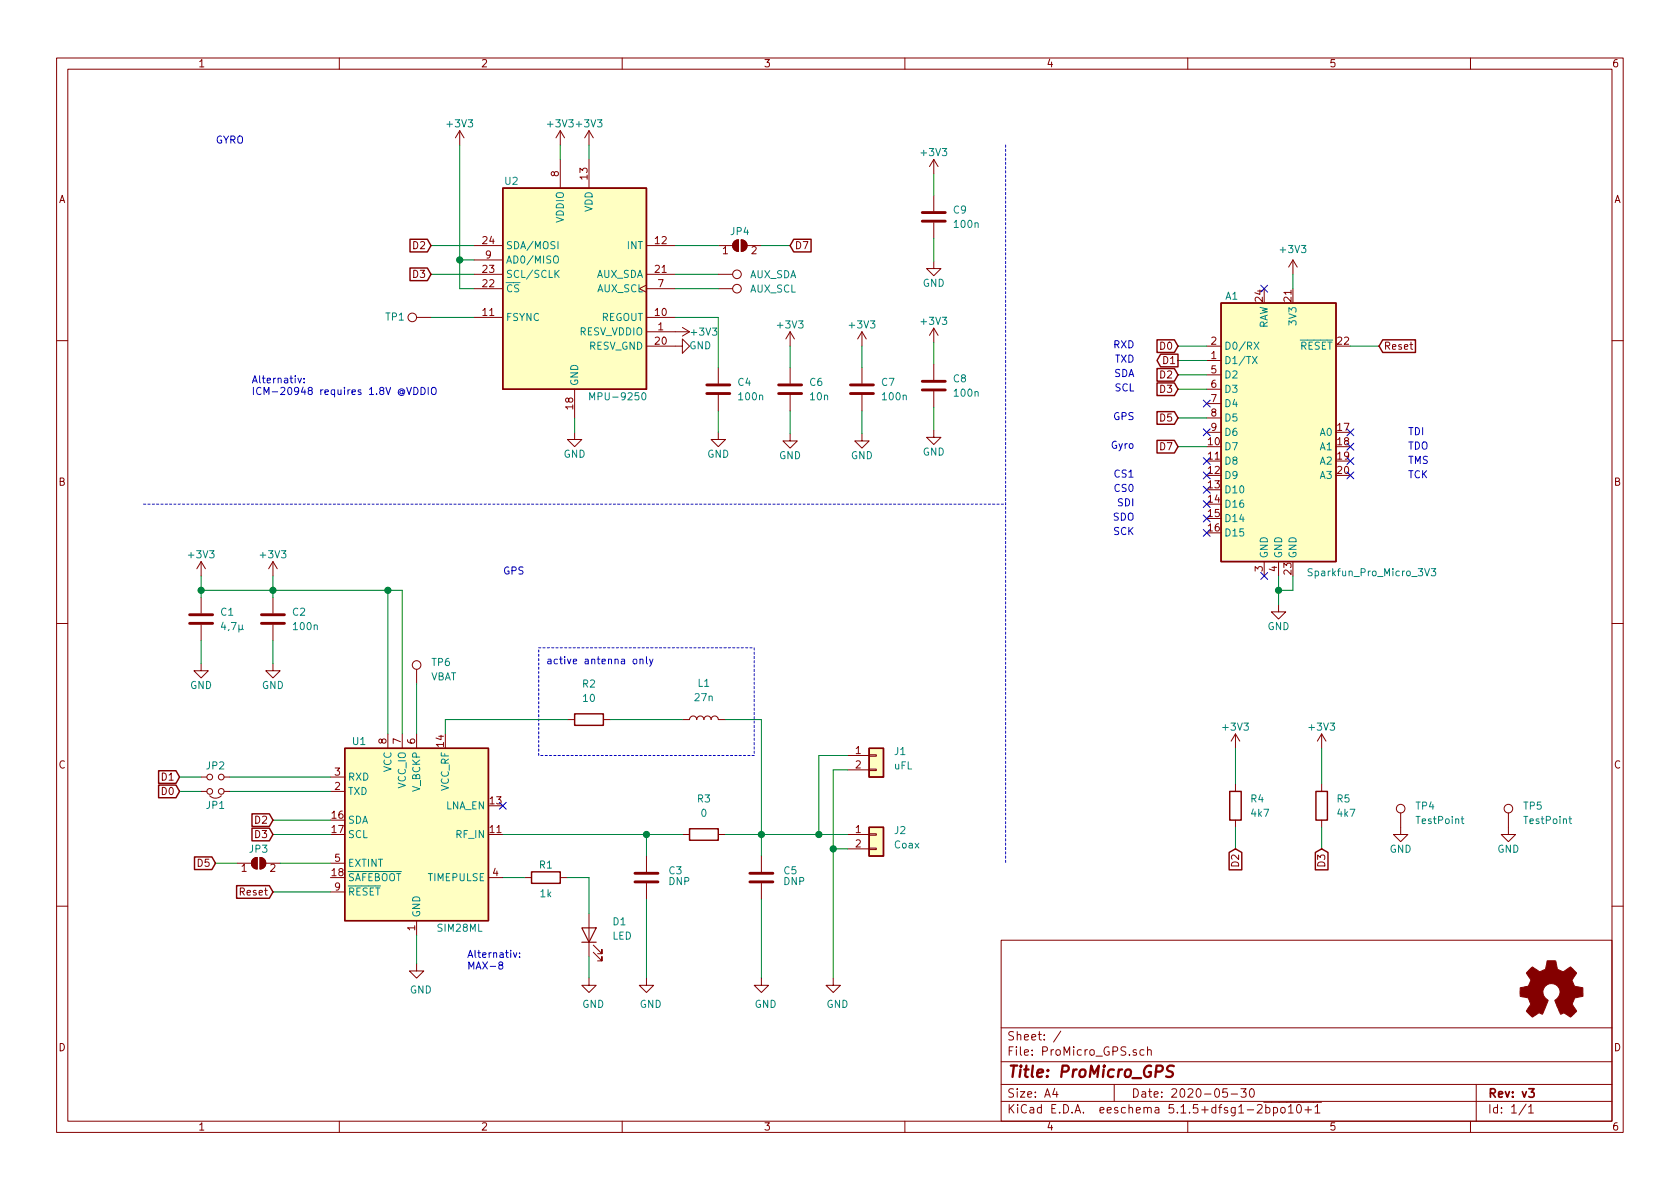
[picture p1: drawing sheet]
<svg xmlns="http://www.w3.org/2000/svg" width="297mm" height="210mm" viewBox="0 0 297 210" stroke-linecap="round" stroke-linejoin="round" font-family="sans-serif">
<g fill="none" stroke="#840000" stroke-width=".18">
<path d="M10 10.3h277v189.9h-277zM12 12.2h273v186.1h-273zM60 10.3v1.9M110 10.3v1.9M160 10.3v1.9M210 10.3v1.9M260 10.3v1.9M81.3 23.1l-.8 1.3M81.3 23.1v2.5M81.3 23.1l.7 1.3M99.1 23.1l-.8 1.3M99.1 23.1v2.5"/>
<path d="M99.1 28.2v5.1M99.1 23.1l.7 1.3M104.1 23.1l-.7 1.3M104.1 23.1v2.5M104.1 28.2v5.1M104.1 23.1l.8 1.3M165.1 28.2v2.5M165.1 34.5v2.8M165.1 39.4v2.8M165.1 28.2l-.8 1.3M165.1 28.2l.8 1.3M73.7 56.1h2.5"/>
<path d="M83.8 56.1h5.1M83.8 48.5h5.1M83.8 51h5.1M83.8 43.4h5.1M83.8 46h5.1M114.3 50.4l-1.3 .6 1.3 .7M114.3 56.1h5.1M114.3 48.5h5.1M114.3 51h5.1M114.3 58.7h7.6M114.3 43.4h5.1M120.6 57.9l1.3 .8"/>
<path d="M121.9 58.7l-1.3 .7M127 48.5h2.5M127 51h2.5M127 43.4h2.5M129.8 42.8l.4-.3 .4-.1v2a1.03 1.03 0 0 1-1-.5 1.03 1.03 0 0 1 .2-1.1zM131.1 42.4a1.02 1.02 0 0 1 1 1 1.02 1.02 0 0 1-1 1zM132.1 43.4h2.5M139.7 58.7l-.8 1.2M139.7 58.7v2.5M139.7 58.7l.8 1.2M152.4 58.7l-.8 1.2M152.4 58.7v2.5"/>
<path d="M152.4 58.7l.8 1.2M165.1 46.2v1.3h1.3l-1.3 1.3-1.3-1.3h1.3M165.1 58v2.6M165.1 58l-.8 1.3M165.1 58l.8 1.3M228.6 46l-.8 1.2M228.6 46v2.5M228.6 46l.8 1.2M10 60.2h2M101.6 76.4v1.3h1.3l-1.3 1.3-1.3-1.3h1.3M101.6 68.8v5.1M114.3 61.2h6.3v-1.3l1.3 1.3-1.3 1.3v-1.3"/>
<path d="M127 76.4v1.3h1.3l-1.3 1.3-1.3-1.3h1.3M127 65v2.8M127 69.8v2.8M139.7 76.7v1.3h1.3l-1.3 1.2-1.3-1.2h1.3M139.7 65v2.8M139.7 69.8v2.8M152.4 76.7v1.3h1.3l-1.3 1.2-1.3-1.2h1.3M152.4 65v2.8M152.4 69.8v2.8M165.1 76.1v1.2h1.3l-1.3 1.3-1.3-1.3h1.3M165.1 64.4v2.8M165.1 69.2v2.8"/>
<path d="M213.4 63.7h2.5M213.4 61.2h2.5M213.4 66.3h2.5M213.4 68.8h2.5M213.4 71.4h2.5M213.4 73.9h2.5M213.4 76.4h2.5M285 60.2h2M35.6 99.3l-.8 1.3M35.6 99.3v2.5M35.6 99.3l.7 1.3M48.3 99.3l-.8 1.3"/>
<path d="M48.3 99.3v2.5M48.3 99.3l.7 1.3M223.5 99.3v2.5M226.1 99.3v2.5M10 110.3h2M35.6 117.3v1.3h1.2l-1.2 1.3-1.3-1.3h1.3M35.6 105.7v2.8M35.6 110.5v2.8M48.3 117.3v1.3h1.2l-1.2 1.3-1.3-1.3h1.3M48.3 105.7v2.8M48.3 110.5v2.8M73.7 118.4v2.5"/>
<path d="M226.1 106.9v1.3h1.2l-1.2 1.3-1.3-1.3h1.3M285 110.3h2M35.6 139.9h1M35.6 137.4h1M39.6 139.9h1M39.6 137.4h1M58.4 139.9h2.6M58.4 137.4h2.6M68.6 129.8v2.5M71.1 129.8v2.5M73.7 129.8v2.5M100.3 127.2h1.3"/>
<path d="M106.7 127.2h1.2M120.6 127.2h1.3a.63 .63 0 0 1 .7-.6 .63 .63 0 0 1 .6 .6 .63 .63 0 0 1 .6-.6 .63 .63 0 0 1 .7 .6 .63 .63 0 0 1 .6-.6 .63 .63 0 0 1 .6 .6 .63 .63 0 0 1 .7-.6 .63 .63 0 0 1 .6 .6h1.3M149.9 133.6h3.8M149.9 136.1h3.8M153.7 136h1.2v.3h-1.2zM153.7 133.5h1.2v.2h-1.2zM218.4 129.8l-.7 1.3M218.4 129.8v2.5M218.4 138.7v1.2M218.4 129.8l.8 1.3M233.7 129.8v2.5M233.7 138.7v1.2"/>
<path d="M233.7 129.8l-.8 1.3M233.7 129.8l.7 1.3M37.1 140.7a1.41 1.41 0 0 0 2 0M41.9 152.6h2.5M44.7 152l.4-.3 .4-.1v2.1a1.03 1.03 0 0 1-1-.6 1.03 1.03 0 0 1 .2-1.1zM46 151.6a1.02 1.02 0 0 1 1 1 1.02 1.02 0 0 1-1 1.1zM47 152.6h2.5M58.4 152.6h2.6M58.4 157.7h2.6M86.4 155.2h2.5M92.7 155.2h1.3M99.1 155.2h1.2"/>
<path d="M114.3 151.4v2.8M114.3 156.2v2.8M120.6 147.6h1.3M127 147.6h1.3M134.6 151.4v2.8M134.6 156.2v2.8M149.9 147.6h3.8M149.9 150.1h3.8M153.7 150h1.2v.2h-1.2zM153.7 147.4h1.2v.3h-1.2zM218.4 145v1.3M233.7 145v1.3"/>
<path d="M247.6 143.8v3.8h1.3l-1.3 1.2-1.2-1.2h1.2M266.7 143.8v3.8h1.3l-1.3 1.2-1.3-1.2h1.3M10 160.2h2M73.7 170.4v1.3h1.2l-1.2 1.3-1.3-1.3h1.3M73.7 162.8v2.5M104.1 173v1.2h1.3l-1.3 1.3-1.2-1.3h1.2M104.1 161.5v7.7M104.9 168.4l1.5 1.5v-.7v.7h-.7M104.9 167.1l1.5 1.6v-.8v.8h-.7M114.3 173v1.2h1.3l-1.3 1.3-1.3-1.3h1.3M134.6 173v1.2h1.3l-1.3 1.3-1.3-1.3h1.3M147.3 173v1.2h1.3l-1.3 1.3-1.3-1.3h1.3"/>
<path d="M177 166.3h108v32h-108zM285 160.2h2M60 198.3v1.9M110 198.3v1.9M160 198.3v1.9M177 194.8h108M177 191.8h108M177 187.8h108M177 181.8h108M186.5 192.5l-.4 1h1M186.8 193v1M187.6 182.3l-1.3 2"/>
<path d="M197 191.8v3M200.9 185.7a.37 .37 0 0 0-.6 .1l.1 .2 .5 .2 .1 .1-.2 .3-.5-.1M202.3 185.7l-.5-.1-.3 .3 .2 .6h.6M202.9 185.7h.1a.37 .37 0 0 1 .6 .1v.8M202.9 185.1v1.5M210 198.3v1.9M217 192.5h-.7l-.1 .7 .2-.1 .5 .1 .1 .2v.5l-.2 .1-.6-.1M217.7 193.5h1.1M219.4 192.5h.9l-.5 .6 .5 .1v.7l-.3 .1-.6-.1M221.1 192.6l.2-.1a.8 .8 0 0 1 .5 .8 .8 .8 0 0 1-.5 .7 1 1 0 0 1-.2-1.4zM222.3 195.5l.2-.2h.4l.3 .5-1 1h1M223.4 194.9h10.3"/>
<path d="M223.8 195.9l.4-.1 .3 .3v.6l-.3 .1-.4-.1M223.8 195.3v1.5M225.2 195.9l.4-.1 .3 .3-.1 .6-.2 .1-.4-.1M225.2 195.8v1.5M226.5 196l.2-.2 .5 .2v.5l-.1 .2-.4 .1-.2-.1zM227.8 195.8l.4-.5v1.5M227.8 196.8h.9M229.4 195.4l.2-.1a.8 .8 0 0 1 .5 .8 .8 .8 0 0 1-.5 .7 1 1 0 0 1-.2-1.4zM230.7 196.3h1.2M231.3 195.7v1.1M232.5 195.8l.4-.5v1.5M232.5 196.8h.9"/>
<path d="M260 198.3v1.9M261 191.8v6.5M269.8 195.2l-1.2 2M270.3 195.8l.4-.5v1.5M270.3 196.8h.8"/>
<circle cx="72.9" cy="56.1" r=".76"/>
<circle cx="130.3" cy="51" r=".76"/>
<circle cx="130.3" cy="48.5" r=".76"/>
<circle cx="73.7" cy="117.6" r=".76"/>
<circle cx="37.1" cy="137.4" r=".51"/>
<circle cx="37.1" cy="139.9" r=".51"/>
<circle cx="39.1" cy="139.9" r=".51"/>
<circle cx="39.1" cy="137.4" r=".51"/>
<circle cx="247.6" cy="143" r=".76"/>
<circle cx="266.7" cy="143" r=".76"/>
</g>
<path d="M270.3 192.5h.9l-.5 .6 .5 .1v.7l-.2 .1-.7-.1" fill="none" stroke="#840000" stroke-width=".3"/>
<path d="M207.5 188.5l-.2-.1-.7 .1a.47 .47 0 0 0-.3 .5 .47 .47 0 0 0 .4 .4l.4 .1a.48 .48 0 0 1 .3 .5 .48 .48 0 0 1-.5 .4l-.7-.1" fill="none" stroke="#840000" stroke-width=".41"/>
<g fill="none" stroke="#840000" stroke-width=".25">
<path d="M88.9 33.3h25.4v35.5h-25.4zM72.5 42.3h3.1l.6 1.1-.6 1.1h-3.1zM72.5 47.4h3.1l.6 1.1-.6 1.1h-3.1zM140.3 42.3h3.1v2.2h-3.1l-.6-1.1zM215.9 53.6h20.3v45.7h-20.3zM204.6 67.7h3l.7 1.1-.7 1.1h-3zM204.6 60.1h3l.7 1.1-.7 1.1h-3zM204.6 65.2h3l.7 1.1-.7 1.1h-3zM204.6 72.8h3l.7 1.1-.7 1.1h-3zM204.6 77.9h3l.7 1.1-.7 1.1h-3zM205.2 62.6h3.1v2.3h-3.1l-.6-1.2zM244.5 60.1h5.8v2.2h-5.8l-.7-1.1z"/>
<path d="M28 138.8h3.1l.6 1.1-.6 1.2h-3.1zM28 136.3h3.1l.6 1.1-.6 1.1h-3.1zM61 132.3h25.4v30.5h-25.4zM101.6 126.2h5.1v2.1h-5.1zM153.7 132.3h2.5v5.1h-2.5zM217.4 139.9h2.1v5.1h-2.1zM232.7 139.9h2v5.1h-2zM34.4 151.5h3.1l.6 1.1-.6 1.2h-3.1zM41.8 156.6h5.8l.7 1.1-.7 1.1h-5.8zM44.6 146.5h3l.7 1.1-.7 1.1h-3zM44.6 143.9h3l.7 1.1-.7 1.1h-3zM94 154.2h5.1v2h-5.1z"/>
<path d="M121.9 146.6h5.1v2h-5.1zM153.7 146.3h2.5v5.1h-2.5zM217.3 150.7l1.1-.6 1.2 .6v3.1h-2.3zM232.6 150.7l1.1-.6 1.1 .6v3.1h-2.2z"/>
</g>
<g fill="none" stroke="#840000" stroke-width=".51">
<path d="M163.1 39.1h4M163.1 37.6h4M125 69.6h4M125 68.1h4M137.7 69.6h4M137.7 68.1h4M150.4 69.6h4M150.4 68.1h4M163.1 69h4M163.1 67.4h4M33.5 110.2h4.1M33.5 108.7h4.1"/>
<path d="M46.2 110.2h4.1M46.2 108.7h4.1M112.3 156h4M112.3 154.4h4M132.6 156h4.1M132.6 154.4h4.1"/>
</g>
<g fill="#840000" stroke="#840000" stroke-width=".18">
<path d="M270.4 171.5l.6-.5 .8 .6a.62 .62 0 0 0 1 0l.2-.1a1.62 1.62 0 0 0 .5-1.4l.1-.2h1.5l.1 .8a.74 .74 0 0 0 .7 .9l.5 .3 1.3-.9 1 1-.4 .7a.75 .75 0 0 0-.1 1.2l.2 .5 1.5 .3v1.5l-1.4 .2-.1 .2a1.23 1.23 0 0 0-.3 1.2l.7 1-.1 .1-1 1-.8-.6a.54 .54 0 0 0-.9 0l-1.1-2.3a2.33 2.33 0 0 0 .9-1.9 1.54 1.54 0 0 0-2.5-.8 1.54 1.54 0 0 0 .4 2.6l-1 2.4a.69 .69 0 0 0-1.1 .2l-.7 .4-1-1.1 .8-1.2-.3-.5a.71 .71 0 0 0-.9-.8l-.7-.2v-1.4l.4-.1a1.11 1.11 0 0 0 1.3-.7 .72 .72 0 0 0-.2-1.2l-.4-.6z"/>
<path d="M44.7 152l.4-.3 .4-.1v2.1a1.03 1.03 0 0 1-1-.6 1.03 1.03 0 0 1 .2-1.1z"/>
<path d="M46 151.6a1.02 1.02 0 0 1 1 1 1.02 1.02 0 0 1-1 1.1z"/>
<path d="M129.8 42.8l.4-.3 .4-.1v2a1.03 1.03 0 0 1-1-.5 1.03 1.03 0 0 1 .2-1.1z"/>
<path d="M131.1 42.4a1.02 1.02 0 0 1 1 1 1.02 1.02 0 0 1-1 1z"/>
</g>
<g fill="#ffffc2" stroke="#ffffc2" stroke-width=".18">
<path d="M153.7 146.3h2.5v5.1h-2.5z"/>
<path d="M61 132.3h25.4v30.5h-25.4z"/>
<path d="M215.9 53.6h20.3v45.7h-20.3z"/>
<path d="M153.7 132.3h2.5v5.1h-2.5z"/>
<path d="M88.9 33.3h25.4v35.5h-25.4z"/>
</g>
<g fill="none" stroke="#008484" stroke-width=".18">
<path d="M97.9 45.4l.3-.1a.45 .45 0 0 1 .5 .4v.4l-.1 .4h-.5a.92 .92 0 0 1-.2-1.1zM98.3 48.4l.6 .7M98.7 42.7v1.3M98.9 47.8l-.8 .7M104.3 70.7v-1.3l.4 1 .4-1v1.3M113.6 69.6l.2-.2a.67 .67 0 0 1 .4 .7 .67 .67 0 0 1-.4 .6l-.3-.5zM221.4 63l.9 1.3M221.7 60.5l.9 1.3M222.3 63l-.9 1.3M222.6 60.5l-.9 1.3M232 100.6h-.5l-.2 .2 .1 .3 .6 .2v.4l-.2 .1h-.5M251.9 100.6l.4 1.2 .5-1.2"/>
<path d="M253.1 100.6h.7l-.4 .4 .4 .2v.4l-.2 .2-.5-.1M258.3 144.8h.5M258.5 144.4v1.1l.3 .1M277.4 144.8h.5M277.6 144.4v1.1l.3 .1"/>
</g>
<path d="M102.9 164.1h2.5l-1.3 2.5zM102.9 166.6h2.5" fill="none" stroke="#840000" stroke-width=".2"/>
<path d="M177.8 25.6v127M25.4 89.1h152.4M95.2 114.5h38.1M133.3 114.5v19.1M95.2 133.6v-19.1M133.3 133.6h-38.1" fill="none" stroke="#0000c2" stroke-width=".18" stroke-dasharray=".4 .4"/>
<g fill="none" stroke="#008400" stroke-width=".18">
<path d="M81.3 25.6v25.4h2.5M99.1 25.6v2.6M104.1 25.6v2.6M165.1 30.7v3.8M76.2 43.4h7.6M76.2 56.1h7.6M76.2 48.5h7.6M81.3 46h2.5M119.4 43.4h7.6M119.4 56.1h7.6v8.9M119.4 48.5h7.6M119.4 51h7.6"/>
<path d="M134.6 43.4h5.1M165.1 42.2v4M228.6 48.5v2.5M101.6 73.9v2.5M127 72.6v3.8M139.7 61.2v3.8M139.7 72.6v4.1M152.4 61.2v3.8M152.4 72.6v4.1M165.1 60.6v3.8M165.1 72v4.1M208.3 79h5.1"/>
<path d="M208.3 61.2h5.1M208.3 73.9h5.1M208.3 66.3h5.1M208.3 63.7h5.1M208.3 68.8h5.1M238.8 61.2h5M35.6 104.4h35.5v25.4M35.6 101.8v3.9M35.6 113.3v4M48.3 101.8v3.9M48.3 113.3v4M68.6 104.4v25.4"/>
<path d="M226.1 101.8v5.1M228.6 101.8v2.6h-2.5M31.7 137.4h3.9M31.7 139.9h3.9M40.6 137.4h17.8M40.6 139.9h17.8M73.7 120.9v8.9M100.3 127.2h-21.6v2.6M107.9 127.2h12.7M128.3 127.2h6.3v24.2M149.9 136.1h-2.6v36.9M149.9 133.6h-5.1v14"/>
<path d="M218.4 132.3v6.4M233.7 132.3v6.4M38.1 152.6h3.8M48.3 157.7h10.1M48.3 147.6h10.1M48.3 145h10.1M49.5 152.6h8.9M88.9 147.6h31.7M88.9 155.2h3.8M100.3 155.2h3.8v6.3M114.3 147.6v3.8M114.3 159v14"/>
<path d="M128.3 147.6h21.6M134.6 159v14M147.3 150.1h2.6M218.4 146.3v3.8M233.7 146.3v3.8M73.7 165.3v5.1M104.1 169.2v3.8"/>
</g>
<g fill="none" stroke="#0000c2" stroke-width=".18">
<path d="M52.7 66.9l.3 .8 .3-.8M53.8 67.6v.1M53.8 66.9v.2M71.9 68.5l.4 1.3 .4-1.3M73.2 68.5a.64 .64 0 0 1 .7 .6 .64 .64 0 0 1-.7 .7zM74.4 68.5a.64 .64 0 0 1 .8 .6 .64 .64 0 0 1-.8 .7zM75.7 68.5v1.3M76.3 68.7l.3-.2a.45 .45 0 0 1 .5 .4v.4l-.2 .4h-.4a1.07 1.07 0 0 1-.2-1zM112.1 116.6h.3l.1 .1v.6l-.3 .1-.3-.2zM113.2 116.7l.1-.1h.3l.1 .8M113.2 116.6v.8M114.3 116.1v1.1l.2 .2"/>
<path d="M114.9 116.6l.2 .8M115.4 116.6l-.4 1.1-.1 .1M88.4 170.7l-.2-.2v-.3l.5-.1 .1 .1v.3l-.5 .2-.1 .2v.2l.2 .3h.3l.2-.3-.1-.3-.1-.1M90.8 168.5l.3 .8 .3-.8M91.9 169.2v.1M91.9 168.5v.2"/>
</g>
<g fill="#008400" stroke="#008400" stroke-width=".25">
<circle cx="48.3" cy="104.4" r=".51"/>
<circle cx="68.6" cy="104.4" r=".51"/>
<circle cx="114.3" cy="147.6" r=".51"/>
<circle cx="134.6" cy="147.6" r=".51"/>
<circle cx="147.3" cy="150.1" r=".51"/>
<circle cx="35.6" cy="104.4" r=".51"/>
<circle cx="226.1" cy="104.4" r=".51"/>
<circle cx="81.3" cy="46" r=".51"/>
<circle cx="144.8" cy="147.6" r=".51"/>
</g>
<g fill="none" stroke="#000084" stroke-width=".18">
<path d="M222.9 50.4l1.2 1.3M224.1 50.4l-1.2 1.3M212.8 70.8l1.2 1.2M212.8 75.8l1.2 1.3M214 70.8l-1.2 1.2M214 75.8l-1.2 1.3M238.2 78.4l1.2 1.2M238.2 75.8l1.2 1.3M239.4 78.4l-1.2 1.2M239.4 75.8l-1.2 1.3M212.8 80.9l1.2 1.2M212.8 83.5l1.2 1.2"/>
<path d="M212.8 86l1.2 1.2M212.8 88.5l1.2 1.3M212.8 91.1l1.2 1.2M212.8 93.6l1.2 1.2M214 80.9l-1.2 1.2M214 83.5l-1.2 1.2M214 86l-1.2 1.2M214 88.5l-1.2 1.3M214 91.1l-1.2 1.2M214 93.6l-1.2 1.2M238.2 83.5l1.2 1.2M238.2 80.9l1.2 1.2"/>
<path d="M239.4 83.5l-1.2 1.2M239.4 80.9l-1.2 1.2M222.9 101.2l1.2 1.3M224.1 101.2l-1.2 1.3M88.3 141.9l1.2 1.2M89.5 141.9l-1.2 1.2"/>
</g>
<text font-size="2.8" fill="#840000" x="178" y="190.5">Title: ProMicro_GPS</text>
<g font-size="2.1" fill="#840000">
<text x="178" y="184">Sheet: /</text>
<text x="178" y="186.7">File: ProMicro_GPS.sch</text>
<text x="178" y="196.9">KiCad E.D.A. eeschema 5.1.5+dfsg1-2bpo10+1</text>
<text x="178" y="194.1">Size: A4</text>
<text x="200" y="194.1">Date: 2020-05-30</text>
<text x="263" y="194.1">Rev: v3</text>
<text x="263" y="196.9">Id: 1/1</text>
</g>
<g font-size="1.8" fill="#840000">
<text x="35" y="11.9">1</text>
<text x="85" y="11.9">2</text>
<text x="135" y="11.9">3</text>
<text x="185" y="11.9">4</text>
<text x="235" y="11.9">5</text>
<text x="285" y="11.9">6</text>
<text x="10.4" y="35.9">A</text>
<text x="98.8" y="31.2" transform="rotate(-90 98.8 31.2)">8</text>
<text x="103.9" y="31.7" transform="rotate(-90 103.9 31.7)">13</text>
<text x="285.4" y="35.9">A</text>
<text x="73.2" y="44.1">D2</text>
<text x="85.4" y="43.2">24</text>
<text x="85.9" y="45.7">9</text>
<text x="115.9" y="43.2">12</text>
<text x="127.8" y="45">1</text>
<text x="132.9" y="45">2</text>
<text x="140.5" y="44.1">D7</text>
<text x="73.2" y="49.1">D3</text>
<text x="85.4" y="50.8">22</text>
<text x="85.4" y="48.3">23</text>
<text x="115.9" y="48.3">21</text>
<text x="116.4" y="50.8">7</text>
<text x="223.3" y="53.3" transform="rotate(-90 223.3 53.3)">24</text>
<text x="228.3" y="53.3" transform="rotate(-90 228.3 53.3)">21</text>
<text x="85.4" y="55.9">11</text>
<text x="115.9" y="55.9">10</text>
<text x="116.4" y="58.4">1</text>
<text x="115.9" y="61">20</text>
<text x="205.2" y="61.8">D0</text>
<text x="205.8" y="64.4">D1</text>
<text x="214.1" y="63.5">1</text>
<text x="214.1" y="61">2</text>
<text x="236.5" y="61">22</text>
<text x="244.6" y="61.8">Reset</text>
<text x="205.2" y="69.5">D3</text>
<text x="205.2" y="66.9">D2</text>
<text x="214.1" y="66">5</text>
<text x="214.1" y="68.6">6</text>
<text x="214.1" y="71.1">7</text>
<text x="101.3" y="72.3" transform="rotate(-90 101.3 72.3)">18</text>
<text x="205.2" y="74.5">D5</text>
<text x="214.1" y="73.7">8</text>
<text x="214.1" y="76.2">9</text>
<text x="236.5" y="76.2">17</text>
<text x="205.2" y="79.6">D7</text>
<text x="213.7" y="78.7">10</text>
<text x="213.7" y="81.3">11</text>
<text x="213.7" y="83.8">12</text>
<text x="236.5" y="78.7">18</text>
<text x="236.5" y="81.3">19</text>
<text x="236.5" y="83.8">20</text>
<text x="10.4" y="85.9">B</text>
<text x="213.7" y="86.4">13</text>
<text x="213.7" y="88.9">14</text>
<text x="285.4" y="85.9">B</text>
<text x="213.7" y="91.4">15</text>
<text x="213.7" y="94">16</text>
<text x="223.3" y="101.1" transform="rotate(-90 223.3 101.1)">3</text>
<text x="225.8" y="101.1" transform="rotate(-90 225.8 101.1)">4</text>
<text x="228.3" y="101.5" transform="rotate(-90 228.3 101.5)">23</text>
<text x="68.3" y="131.5" transform="rotate(-90 68.3 131.5)">8</text>
<text x="70.9" y="131.5" transform="rotate(-90 70.9 131.5)">7</text>
<text x="73.4" y="131.5" transform="rotate(-90 73.4 131.5)">6</text>
<text x="10.4" y="135.9">C</text>
<text x="59.2" y="137.2">3</text>
<text x="78.5" y="132" transform="rotate(-90 78.5 132)">14</text>
<text x="151.3" y="133.3">1</text>
<text x="151.3" y="135.9">2</text>
<text x="285.4" y="135.9">C</text>
<text x="28.7" y="140.6">D0</text>
<text x="28.7" y="138">D1</text>
<text x="59.2" y="139.7">2</text>
<text x="86.7" y="142.2">13</text>
<text x="45.2" y="148.2">D3</text>
<text x="45.2" y="145.7">D2</text>
<text x="58.7" y="144.8">16</text>
<text x="58.7" y="147.3">17</text>
<text x="86.7" y="147.3">11</text>
<text x="151.3" y="147.3">1</text>
<text x="151.3" y="149.9">2</text>
<text x="35.1" y="153.3">D5</text>
<text x="42.7" y="154.2">1</text>
<text x="47.8" y="154.2">2</text>
<text x="58.7" y="154.9">18</text>
<text x="59.2" y="152.4">5</text>
<text x="87.1" y="154.9">4</text>
<text x="219.1" y="153.2" transform="rotate(-90 219.1 153.2)">D2</text>
<text x="234.3" y="153.2" transform="rotate(-90 234.3 153.2)">D3</text>
<text x="42.6" y="158.4">Reset</text>
<text x="59.2" y="157.5">9</text>
<text x="73.4" y="164.6" transform="rotate(-90 73.4 164.6)">1</text>
<text x="10.4" y="185.9">D</text>
<text x="285.4" y="185.9">D</text>
<text x="35" y="199.9">1</text>
<text x="85" y="199.9">2</text>
<text x="135" y="199.9">3</text>
<text x="185" y="199.9">4</text>
<text x="235" y="199.9">5</text>
<text x="285" y="199.9">6</text>
</g>
<g font-size="1.8" fill="#008484">
<text x="79.2" y="22.5">+3V3</text>
<text x="97" y="22.5">+3V3 +3V3</text>
<text x="163" y="27.6">+3V3</text>
<text x="89.3" y="32.7">U2</text>
<text x="99.7" y="39.4" transform="rotate(-90 99.7 39.4)">VDDIO</text>
<text x="104.8" y="37.5" transform="rotate(-90 104.8 37.5)">VDD</text>
<text x="129.2" y="41.6">JP4</text>
<text x="168.6" y="37.8">C9</text>
<text x="168.9" y="40.3">100n</text>
<text x="89.4" y="44.1">SDA/MOSI</text>
<text x="89.4" y="46.6">AD0/MISO</text>
<text x="110.9" y="44.1">INT</text>
<text x="226.5" y="44.7">+3V3</text>
<text x="89.4" y="51.7">CS</text>
<text x="89.4" y="49.1">SCL/SCLK</text>
<text x="105.3" y="49.1">AUX_SDA</text>
<text x="105.5" y="51.7">AUX_SCL</text>
<text x="132.5" y="49.2">AUX_SDA</text>
<text x="132.6" y="51.7">AUX_SCL</text>
<text x="163.1" y="50.7">GND</text>
<text x="216.7" y="53">A1</text>
<text x="68.2" y="56.7">TP1</text>
<text x="89.4" y="56.8">FSYNC</text>
<text x="102.4" y="59.3">RESV_VDDIO</text>
<text x="106.2" y="56.8">REGOUT</text>
<text x="122.4" y="59.4">+3V3</text>
<text x="137.6" y="58.1">+3V3</text>
<text x="150.3" y="58.1">+3V3</text>
<text x="163" y="57.4">+3V3</text>
<text x="224.2" y="58.3" transform="rotate(-90 224.2 58.3)">RAW</text>
<text x="229.2" y="57.2" transform="rotate(-90 229.2 57.2)">3V3</text>
<text x="104.1" y="61.8">RESV_GND</text>
<text x="121.9" y="61.8">GND</text>
<text x="216.4" y="64.4">D1/TX</text>
<text x="216.4" y="61.8">D0/RX</text>
<text x="229.8" y="61.8">RESET</text>
<text x="102.2" y="68.3" transform="rotate(-90 102.2 68.3)">GND</text>
<text x="105" y="70.8">MPU-9250</text>
<text x="130.5" y="68.2">C4</text>
<text x="130.8" y="70.8">100n</text>
<text x="143.2" y="68.2">C6</text>
<text x="143.3" y="70.8">10n</text>
<text x="155.9" y="68.2">C7</text>
<text x="156.2" y="70.8">100n</text>
<text x="168.6" y="67.6">C8</text>
<text x="168.9" y="70.1">100n</text>
<text x="216.4" y="66.9">D2</text>
<text x="216.4" y="69.5">D3</text>
<text x="216.4" y="72">D4</text>
<text x="216.4" y="74.5">D5</text>
<text x="216.4" y="77.1">D6</text>
<text x="233.5" y="77.1">A0</text>
<text x="99.6" y="80.9">GND</text>
<text x="125" y="80.9">GND</text>
<text x="137.7" y="81.2">GND</text>
<text x="150.4" y="81.2">GND</text>
<text x="163.1" y="80.6">GND</text>
<text x="216.4" y="79.6">D7</text>
<text x="216.4" y="82.2">D8</text>
<text x="233.5" y="79.6">A1</text>
<text x="233.5" y="82.2">A2</text>
<text x="216.4" y="84.7">D9</text>
<text x="216.4" y="87.2">D10</text>
<text x="216.4" y="89.8">D16</text>
<text x="233.5" y="84.7">A3</text>
<text x="216.4" y="92.3">D14</text>
<text x="216.4" y="94.9">D15</text>
<text x="33.5" y="98.7">+3V3</text>
<text x="46.2" y="98.7">+3V3</text>
<text x="224.2" y="98.8" transform="rotate(-90 224.2 98.8)">GND</text>
<text x="226.7" y="98.8" transform="rotate(-90 226.7 98.8)">GND</text>
<text x="229.2" y="98.8" transform="rotate(-90 229.2 98.8)">GND</text>
<text x="231.9" y="101.9">Sparkfun_Pro_Micro_3V3</text>
<text x="39.1" y="108.9">C1</text>
<text x="39.3" y="111.4">4,7µ</text>
<text x="51.8" y="108.9">C2</text>
<text x="52" y="111.4">100n</text>
<text x="224.1" y="111.4">GND</text>
<text x="76.4" y="117.8">TP6</text>
<text x="33.6" y="121.8">GND</text>
<text x="46.3" y="121.8">GND</text>
<text x="76.1" y="120.3">VBAT</text>
<text x="103" y="121.6">R2</text>
<text x="103.2" y="124.1">10</text>
<text x="122.9" y="124">27n</text>
<text x="123.4" y="121.5">L1</text>
<text x="62.4" y="131.7">U1</text>
<text x="216.4" y="129.2">+3V3</text>
<text x="231.6" y="129.2">+3V3</text>
<text x="36.5" y="136.1">JP2</text>
<text x="69.2" y="136.6" transform="rotate(-90 69.2 136.6)">VCC</text>
<text x="158.1" y="136.1">uFL</text>
<text x="158.2" y="133.5">J1</text>
<text x="36.5" y="143">JP1</text>
<text x="61.5" y="140.6">TXD</text>
<text x="61.5" y="138">RXD</text>
<text x="71.8" y="139.4" transform="rotate(-90 71.8 139.4)">VCC_IO</text>
<text x="74.3" y="140" transform="rotate(-90 74.3 140)">V_BCKP</text>
<text x="78.8" y="143.1">LNA_EN</text>
<text x="79.4" y="139.9" transform="rotate(-90 79.4 139.9)">VCC_RF</text>
<text x="123.3" y="141.9">R3</text>
<text x="221.2" y="141.9">R4</text>
<text x="236.4" y="141.9">R5</text>
<text x="250.4" y="143.2">TP4</text>
<text x="269.4" y="143.2">TP5</text>
<text x="61.5" y="145.7">SDA</text>
<text x="61.5" y="148.2">SCL</text>
<text x="80.7" y="148.2">RF_IN</text>
<text x="124" y="144.4">0</text>
<text x="158.2" y="147.5">J2</text>
<text x="221.3" y="144.4">4k7</text>
<text x="236.6" y="144.4">4k7</text>
<text x="250.6" y="145.7">TestPoint</text>
<text x="269.6" y="145.7">TestPoint</text>
<text x="44.1" y="150.8">JP3</text>
<text x="61.5" y="155.8">SAFEBOOT</text>
<text x="61.5" y="153.3">EXTINT</text>
<text x="75.7" y="155.8">TIMEPULSE</text>
<text x="95.4" y="153.6">R1</text>
<text x="118.3" y="154.6">C3</text>
<text x="138.6" y="154.6">C5</text>
<text x="158.2" y="150">Coax</text>
<text x="245.7" y="150.8">GND</text>
<text x="264.7" y="150.8">GND</text>
<text x="61.5" y="158.4">RESET</text>
<text x="95.6" y="158.7">1k</text>
<text x="118.3" y="156.5">DNP</text>
<text x="138.6" y="156.5">DNP</text>
<text x="74.3" y="162.3" transform="rotate(-90 74.3 162.3)">GND</text>
<text x="77.4" y="164.8">SIM28ML</text>
<text x="108.3" y="166.2">LED</text>
<text x="108.4" y="163.6">D1</text>
<text x="72.5" y="175.7">GND</text>
<text x="102.9" y="178.2">GND</text>
<text x="113.1" y="178.2">GND</text>
<text x="133.4" y="178.2">GND</text>
<text x="146.1" y="178.2">GND</text>
</g>
<g font-size="1.8" fill="#0000c2">
<text x="38.1" y="25.4">GYRO</text>
<text x="196.9" y="61.6">RXD</text>
<text x="197.1" y="64.1">TXD</text>
<text x="44.4" y="67.8">Alternativ:</text>
<text x="44.4" y="69.8">ICM-20948 requires 1.8V @VDDIO</text>
<text x="196.9" y="66.7">SDA</text>
<text x="197.1" y="69.2">SCL</text>
<text x="196.9" y="74.3">GPS</text>
<text x="248.9" y="77">TDI</text>
<text x="196.5" y="79.4">Gyro</text>
<text x="248.9" y="79.5">TDO</text>
<text x="248.9" y="82">TMS</text>
<text x="197.2" y="87">CS0</text>
<text x="197.2" y="84.4">CS1</text>
<text x="197.7" y="89.5">SDI</text>
<text x="248.9" y="84.6">TCK</text>
<text x="196.8" y="92.1">SDO</text>
<text x="196.9" y="94.6">SCK</text>
<text x="88.9" y="101.6">GPS</text>
<text x="96.5" y="117.5">active antenna only</text>
<text x="82.5" y="169.4">Alternativ:</text>
<text x="82.5" y="171.4">MAX-8</text>
</g>
</svg>
